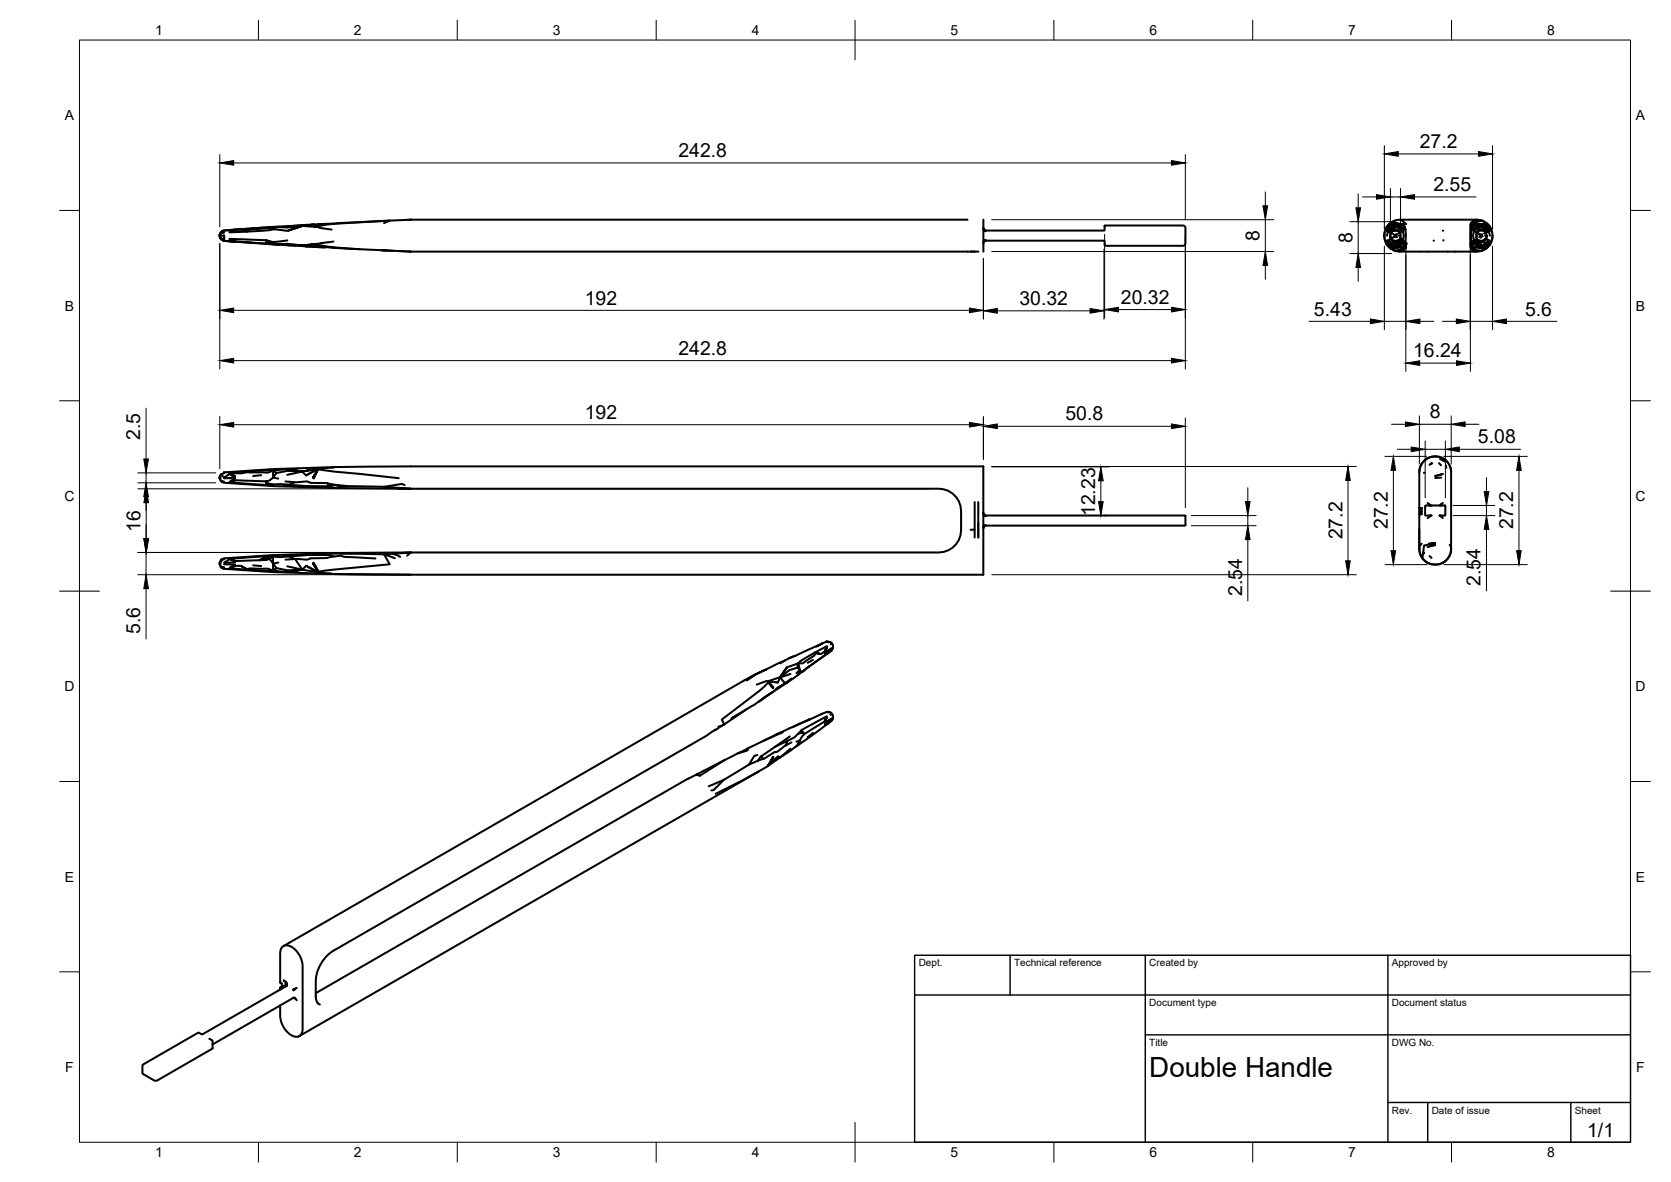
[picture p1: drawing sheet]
<svg xmlns="http://www.w3.org/2000/svg" width="420mm" height="297mm" viewBox="0 0 420 297" stroke-linecap="round" stroke-linejoin="round" font-family="sans-serif">
<!-- layer: Visible -->
<g fill="none" stroke="#000" stroke-width=".51">
<path d="M55.3 59.1v.2M55.3 59v.1M55.3 59.1v.3v-.2M55.3 59.3v.2M55.3 59.3v.1M55.3 58.9v.1M55.3 58.9l.1 .9M55.3 59.5l.1 .4M55.3 58.8v.1M55.3 58.8v.3M55.3 58.8h.1M55.4 59.7l-.1-.1 .3 .5 .5 .4 3 .2-2.8-.2"/>
<path d="M55.4 59.8l.2 .3M55.4 59.8v.1M55.6 58.3l-.2 .3M55.6 59.2h.7M56 58l-.4 .3M56 60h.2M56.1 58.5l-.4 .1M56.3 57.9l-.2 .1M56.3 59.2v.6zM56.3 59.8v.2h-.1h.1zM56.3 60v.2M56.3 58.4l-.8 .3"/>
<path d="M59.1 57.7l-1.4 .6 1.4-.6-2.7 .2M59.1 57.7l-1.4 .7 4.4-.2v-.2M60.6 57.6l1.5 .4 .8-.3 4.5-.4 1.3 .3-.9 .2-5.7 .4zM60.6 57.6l-1.5 .1M63.7 57.4l-4.6 .3M63.7 57.4l-7.3 .5-.7 .3-.4 .6M68.7 57.6l3.6 .4M68.7 57l.8 .1-.8 .5zM72.2 56.8h3.8l-12.3 .6M74 56.8h.1M74.3 56.8h-1.4M74.3 56.8h.1"/>
<path d="M76.1 56.8l3.8 .3M76.1 56.8l.9-.3 2.9 .6M76.1 56.8l-3.8 1.2 3.7-1.2-3.8 .4-2.7-.1M78.7 56.4l-.7 .1M78.8 56.4l1.3 .5-1.4-.5 1.2 .6a11.4 11.4 0 0 0-5.6-.2M80.3 57.3l3.1 .4M83.8 56.2l-3.9 .2M83.8 56.2l-9.5 .6M86 56l-.3 .1M96.6 56.1l1.4-.7-14.2 .8a8.2 8.2 0 0 0-3.8 .7l-.1 .2M102.8 55.2l-.3 .1M103.3 55.2h.1"/>
<path d="M103.3 55.2l-19.6 1.1M103.3 55.2h140M247.3 55.2v8M247.3 57.6v-.3l.1 .5M247.3 57.6l.2 .2M247.4 57.8l.4 .3M247.4 57.8l.4 .2M247.5 57.8l.3 .1M247.8 57.9h.1M277.7 56.8h.1M277.7 56.8l.2-.1h19.7l.3 .2 .2 .4-.1 4-.2 .3-.4 .2h-19.5l-.2-.2v-1l-.1-.1h-29.8M277.7 56.8v1.1h-29.9"/>
<path d="M348.1 59.3l.1 .8M348.1 59.3v.8l.6 1.3M348.1 59.2v.1M348.2 58.3l-.1 .9M348.5 57.3l-.2 .4M348.7 57.1l.6-.3-.7 .4M348.7 57.1l-.5 1.2-.1 .9M348.9 57h-.2h.2M349.1 57.8l-.4 1.4M349.1 57.6l-.4 .4M349.1 57.6l.2 .7h.4M349.1 57.6l.5-.3-.1 .6 .3-.1-.1 .5"/>
<path d="M349.1 56.9l-.4 .1M349.4 57.1l-.5 .7M349.4 56.2l2 .1M349.6 59.5l.1 .6 1 .4-.1 .2-.9-.6 .5 .6M349.6 59l.2-.8 1.1-.3 .1-.2v.2l1.1 .5v1.4M349.6 57.7l-.3 .6M349.6 57.3l1.3-.3a1.5 1.5 0 0 0-1.8 .6M349.7 58.8l-.1 .7M349.8 58.4l1 .7v.2l-1 .7-.2-.8zM349.9 60h.1M350 59.9h.1M350.2 56.8h-.8h2.6l.7 .4 .3 .1"/>
<path d="M350.3 57.3l.2 .1-1 .2M350.5 56.3h1.8M350.5 57.6l1 .2M350.6 58l-.1 .1M350.6 59.5h-.1M350.7 59.5l.1 .1M350.9 56.4l-1.7 .5M351 58.9h.1M351 56.4l1.2 .1M351 55.4a4 4 0 0 0-2.3 1.6v.1M351 59.1l.2-.1-.2 .2zM351.1 56.4l-1.8 .4-.6 1.2 .7-1.2-.2 .4 .5-.1"/>
<path d="M351.1 56.9l-.2 .1 1.4 .4-.7-.3M351.3 59.6l-.4-.3 .1 .3M351.5 57.8l.5 .5-1-.6-1.1 .4 .6-.4-.8 .6M351.5 57.8l.3-.6 .9 .9M351.7 59.2h.3M351.8 58.5v.1M351.9 58.4l-.3 .3M352.1 59.5l-.1 .7-1 .3v.2l1-.5-.5 .6 .9-.7-.1 .3M352.3 56.3l.4 .1M352.3 56.3l-.1 .2h-.4l.3 .3-.2 .1M352.3 56.3l.7 .5v.5M352.6 57.3l.3 .6 .1-.6"/>
<path d="M352.6 57.6l.1 .5M352.6 57.6l-.3-.2 .4 .7M352.6 57.6l.4 1.6-.3 1.4M352.7 57.2l-.2 .1 .1 .3M352.7 56.4h.3l.4 1.3-.3-.9M352.7 56.4l.3 .4M352.7 55.4h-.2l.7 .6M352.7 58.1l-.6 .3M353.4 57.7v3.1l-.4 .8v-.4M353.6 56.3l-.4-.3-.2 .4-3.1-.6-1 1M362.8 57.9l.1 .1M370 57.7a5.7 5.7 0 0 0 0 3.2"/>
<path d="M370 56.1a16.3 16.3 0 0 0 0 6.2M370 55.8l-.3 .7 .4-.5M370.1 56l-.1 .1h.1M370.1 56.1l2.6-.7 1.3 .9 .7 .8M370.1 56.1l-.1 1.6 .3-.9M370.1 56.1l1.1-.5 1.5-.2 1.3 .9h-2.9M370.3 56.8l.5-.4zM370.3 57.3l.1 .6 .4-.6M370.5 56.4l-.5 .7M370.5 55.5l-.6 .7-.2 .8M370.7 56.4l.4-.1v.2h.4l-.2 .3 .2 .1M370.7 57.2l.2 .1-.2 .3"/>
<path d="M370.7 57.6l-.3 1.6 .3 1.4M370.8 55.5l-.7 .5M370.8 55.4l-.7 .6M371 57.5l-.4 .5 .7 .4M371 57.5l.3-.3 .3 .1zM371.1 55.4l-1 .7M371.2 55.6l-.7 .8h.2l-.4 .4v.5M371.4 59.2h.1M371.4 58.4l.3 .3M371.6 58.6l.1 .1M371.6 57.3l-1 .7 .1-.4M371.6 57.3l.3 .5"/>
<path d="M371.7 58.7l.2 .1M371.7 58.7h.1M371.9 57.8l-.6 .5M371.9 58.8l.5 .4-.5 .4 .5-.4zM372.2 59l.2 .1M372.2 57.7l.1 .2-1 .5v1.4M372.2 56.9l.3 .1M372.3 56.4l1.7 .4h-.8M372.3 56.4l-1.2 .1M372.4 59.5l-.1 .2M372.4 59v.1M372.4 59.3l-.3 .3"/>
<path d="M372.5 57a1.5 1.5 0 0 1 1.7 .6M372.5 57a2.32 2.32 0 0 0-1.8 .6M372.5 57l1.2 .3M372.6 59.1l.2 .3-.2-.2M372.6 58.9h.1M372.7 55.4l-1.3-.2h-19.4l-1 .2-1.1 .4M372.9 57.6l-1 .2M373 57.2h-1.4M373.1 57.6l.5 .7-.9-.6v.2l.9 .4 .2 .9M373.1 57.3l-.2 .1 .9 .2M373.4 59.2h.4M373.5 60h.1"/>
<path d="M373.5 58.4l-.3 .3M373.7 59.8l-.3 .4M373.8 59.2l-.1 .6zM373.8 59.2l-.2 .9-.9 .4-.1 .2-.1-.2-1-.2-.3-.8M374 57.1l.5 .7M374 56.8h.1M374 56.8h-2.7l-.6 .4-.4 .1M374 56.8l.5 .1M374 56.8l.7 .3M374 56.8l.6 1.2-.6-1.2 .2 .4-.6-.1M374.2 57.6l.4 .4M374.2 57.6l-.5-.3 .2 .7-.8-.4 .9 .6-.3-.5"/>
<path d="M374.2 57.6v.4l-.5 .4M374.2 56.5l.3 .3M374.3 57.8l.3 1.4M374.4 56.9l.2 .1M374.7 57.1l.5 1.2 .1 1M374.8 57.3l.2 .4M375.3 59.3l-.1 .8M375.3 59.3l-.3 1.4-.3 .7M56 60.1v.1M56.1 60.4l3 .3M59.1 60.7l10.9 .8M59.1 60.6l-1.4-.5 1.4 .6"/>
<path d="M59.1 60.6l-1.4-.6 9.3 .4 1.7 .4M59.1 60.6l7.9 .6v-.8l.4 .6M60.7 60.8l2.8 .3M68.7 60.8l-1.7 .4 5.2 .1 3.8 .4M70 61.5l6 .2M70 61.5h.2M72.2 61.6l3.8 .1M72.2 60.4l-3.5 .4M72.5 61.6l18 1M74 61.7h.1M76 61.7l2.5 .3M78.7 62h.1"/>
<path d="M79.5 62.1h2.3M79.9 61.4l.3 .2 3 .5 20.1 1.1h142.7M79.9 61.4l-2.9 .5 2.9-.5-1.2 .6 1.3-.5-1.2 .5M80.1 61.2l-4.1 .5 3.9-.3M82.6 62.1l2.2 .2M83.8 60.7l-3.4 .4M88.8 62.5l.8 .1M97.5 63l-1.6-.1 2.8 .1M100 63.1l3.2 .1M247.4 60.7l-.1 .2M247.4 60.7l-.1 .4M247.4 60.7h.1"/>
<path d="M247.5 60.5h.1l-.2 .2M247.5 60.6h.1M247.5 60.6l-.1 .1M247.7 60.5h.1M247.8 60.5l-.3 .1M247.8 60.3l-.1 .2 .1-.1M348.4 60.8l.2 .4M348.6 61.2l.7 .5-.6-.3M348.7 61.4l.2 .3a3.8 3.8 0 0 0 2.8 1.5h19.8l1.1-.2 .9-.4M348.7 61.4l.2 .1M348.8 61.5l.4 .1M348.9 61.7l.8 .7 .9 .6 1.5-.2"/>
<path d="M349 60.4l.1 .4-.4-.4-.1 .8M349 60.4l1 .7M349 60.4a.94 .94 0 0 0 1 .7M349.2 62.1h3.1M349.3 61.7l1.8 .3M349.4 60.9l.3 .3M349.7 60l-.7 .4M349.7 61.2v.2l-.5-.1 .1 .4M350 61.2l1.3 .1M350 61.1l-.3 .1M350.2 61.6l-.9 .1M350.2 60.7l-.2 .4"/>
<path d="M350.2 60.7l1.1 .1M351.5 60.8l.8-.3-.1 .4M351.9 61.6l.2 .1-.3 .2h.4l.1 .2h.3M352.1 60.1h.3l.2 .7M352.1 61.1l-1.2 .3 .2 .1M352.2 60.9l-.9 .2 .2 .1M352.2 61.9l-1.2 .1M352.4 60.3l-.3 .4M352.6 60.8l-.1 .4h.2M352.6 60.8l-.5 .3 .1-.2M352.9 62l-.3 .1M352.9 62l-3.2 .4"/>
<path d="M352.9 62l.1-.4-.4 .5M353 61.2l-.1-.7-.3 .7M353 61.2h-.3l-.7 .5h-2.7M353.3 61.9l-.4 .1M353.3 61.9l-.4 .8-.8 .1 .8-.8M353.3 61.9l.4-.8-.2 1.2M353.3 61.9l-.8 .6M353.5 62.3l-.1 .1M353.5 62.3l-1 .7M353.7 61.1l-.8 1.6M360.4 60.5h.2M362.9 60.4v.1"/>
<path d="M369.7 62l.3 .6 .6 .4-.8-.8 .3 .3-.1-.2 1.1 .5M370 61.8l.4 .2M370 60.9l.3 .3M370 60.9l.3 .8v-.5M370 61.8l-.3-.4 .1 .8M370 61.8l.1 .6 1 .7M370 61.8l.7 .7M370 62.6l.9 .6-.6-.3M370.1 61l.3 1M370.3 61.2l.1-.7 .4 .7M370.3 61.7l.4 .4M370.3 61.2h.4"/>
<path d="M370.7 61.2l.6 .5h2.7M370.7 62.9l-.6-.4 .6 .5h-.1M370.7 60.8l.2 .4h-.2M370.9 60.2l.4 .6M371.1 62.1h3M371.2 61.9l1.2 .1M371.2 60.9l.9 .2-.2 .1M371.2 61.2l1.3 .2-.3 .1M371.3 61.7l.3 .2h-.4l-.1 .2h-.4M371.3 61.7h.1M371.3 60.1l-.6 .4v.3M371.3 60.1l.8 .6-.6-.4 1.1 .4 1-.6-.5 .5"/>
<path d="M371.3 60.1l-.1 1.1-.5-.4M371.4 60.7l1.9 .2M371.5 61.6l-.2 .1M373.1 60.6l.3 .6 .9-.8a1.33 1.33 0 0 1-1.1 .9M373.1 60.6l-.9 .2M373.2 61.6l.8 .1M373.4 60.1l-.2 .1M373.7 60l.6 .4-.1 .4M374 61.7l-1.7 .3M374.2 60.8l-1 .5h1l-.2 .4M374.3 61.5l-1.9 .5M374.5 60.7l-.5 .6"/>
<path d="M374.5 61.6l-1 1-3.1-.6M374.6 61.5l-.4 .1M374.6 60.4l-.4 .4M374.6 61.4h-.1M374.6 61.4h.1M374.7 61.4l-.1 .1a4.1 4.1 0 0 1-2 1.5l-1.5-.2-.7-.8 .3 .1M374.8 61.3l-.8 .4 .7-.3M375 60.7l-.2 .5M55.3 119.8l-.1 .3M55.3 119.6v.1M55.4 119.4v.1M55.6 119.2l-.1 .1"/>
<path d="M55.8 119.1h.1M56 119.6v.1M56.3 118.7v.3a1.08 1.08 0 0 0-1.1 .9M56.3 118.7a605.5 605.5 0 0 1 47-1.5h143.9v27.2h-143.9l-19-.1M57.7 119.1l1.4 1.1-1.4 .9 1.4-.4-1.4 .5 9.2 .7M65.7 119.4l-2.1 .2M68.7 118.3a65.7 65.7 0 0 0-11 .6l1.4 .8-1.4-.6-1.4 1v-.1M68.7 118.3l-1.3 .5-5.3-.1-1.5 .3-2.9-.1M68.7 118.3l.8 .6-.8 1.1zM72.2 117.9l-3.5 .4M76 118.5l-3.8 .8M76 118.5l-3.8-.6 3.8 .6-3.8-.2-2.7 .6"/>
<path d="M76.9 119.5l3-1.6-1.2 2.2 1.3-2.2-1.1 2.4M79.9 117.8l4.2 .7 16.2 1.7M79.9 117.8l-3 1.7-.9-1M80.1 117.8l-4.1 .7 3.9-.7M84 117.5l-3.5 .2M357.7 116.2a4 4 0 0 1 4.5-1.3 4 4 0 0 1 2.7 3.7v19.3a4 4 0 0 1-4 4 4 4 0 0 1-4-4v-8.6h.6v-1.6h-.6v-9.1l.4-1.7zM358.2 118.8h-.2M360 116.4l-.5 .4M360.1 116.4l-.2 .2M361.8 116.4l.5 .5M362.1 115.3l1.1 .6M362.8 119.1l-1.9 .5 1.6-.4"/>
<path d="M363.6 117l.1 .6M364 116.2l-.6-.6-1-.6a4.1 4.1 0 0 0-3.5 .2l-.2 .1a4 4 0 0 0-1.8 3.1v.3M364.5 116.9l.4 1.8M55.2 120.1l.1 .2zM55.2 120.1h.1M55.3 120.3h.1M55.3 120.3l.3 .7 .7 .3 12.4 .9 15.6 .4 19 .2-1.6-.1a126.4 126.4 0 0 0-14.4-.5M55.3 120.1h.1M55.5 120.7h.1M55.5 120.7l.8 .4M55.6 120.8l.2 .1M55.9 121h.1"/>
<path d="M56 121l.2 .1M56.3 120.1l2.8 .1h-2.8M59.1 120.7l7.8 .3v.9M66.9 139.8l-9.2 .6 1.4 .6-1.4-.5-1.4 .9 2.8-.1M66.9 139.8l.9 .7 .9-.6M66.9 139.8v.3M68.7 121.8h4M68.7 121.8l-1.8 .1M68.7 121.8l-1.3-.3-.5 .4M68.7 139.9l-1.8-.1-1.6 1M68.7 139.9v1.7l-.9-1.1-.9 .2-1.6 .1M70 120.3l-1.3-.3-.9 .7-.9 .3 .5 .5"/>
<path d="M71.3 122.1l6.1 .1M71.8 121l2.3 .2-1.4 .6 4.7 .4M72.7 139.8l-2.3 .2-1.7-.1M74.1 121.2l3.1-.2 .9 .4 4.3 .1M77.4 139.5l-6.1 .1M82.4 121.5l1.8 .3M82.4 121.5l.3 .7h-5.3M83.2 139.2l13.4 .1M84.1 139.8l-1.9 .4-4.2 .1M84.2 121.8l3.1 .4-3.1 .4-1-.1M84.2 121.8l-1.5 .4M96.6 139.3l1.4 2.5-16.3 1.6-1.8 .4"/>
<path d="M96.6 139.3l2.7 1M99 139.3l4.3-.4-.9 .7M99 139.3l1.6 .6M99 139.3h-2.4M100 122.8h136.1a5.6 5.6 0 0 1 5.6 5.6v4.8a5.6 5.6 0 0 1-5.6 5.6h-132.8M101.7 121.9l-.7-.3-4.3 .7M103.3 138.9v.1M103.3 138.8l-19 .2-15.6 .5-12.4 .8-.6 .3-.3 .5M103.3 138.8l-2.3 .2M244.1 133.1h1M245.1 126.2v8.9M246 126.2v8.9v-3.7"/>
<path d="M247.2 128.9l.2 .5M247.2 128.9l.1 .3M247.3 132.4l-.1 .3zM247.3 129.2l.1 .1M247.4 132.3v-.1v.1M247.4 129.4l.4 .3M247.4 129.4l.4 .2M247.4 132.3l-.1 .2M247.4 129.3l.2 .2M247.4 132.3h.1M247.5 129.4l.3 .1M247.5 132.2h.1"/>
<path d="M247.6 132.2h.1M247.6 129.5h.1M247.7 132.1h.1M247.8 129.5h.1M247.8 132.1l-.4 .2M247.8 131.9l-.3 .2M247.8 132l-.4 .3M247.8 129.5h50.1l.1 .2M298 129.7h.1M298.1 129.7l-.1 2.4h-50.2M356.9 132.9v5.3a4.1 4.1 0 0 0 1.6 3l.4 .2a4.3 4.3 0 0 0 3.9 0l.3-.2a3.9 3.9 0 0 0 1.8-3.1l-.4-1.2M356.9 127.7h.1"/>
<path d="M357.5 127.7h-.6v1.6M357.5 136.6l-.5 .6-.1 .7M357.5 128.9l-.1 .4M357.5 128.5h-.4l-.2 .6M357.5 127.7l-.4 .8h-.2M358.1 138.9v.1M359 126.4l.4 .5M359.2 126.6l.2 .1M359.3 130l-.3 .2M359.3 129.8l.1-.1 .1 .1M359.3 136.6l1.6-.1-2.8 .6-.4 3.2M359.4 126.9l.1 .1"/>
<path d="M359.4 126.8l.2 .1M359.4 139.7l.6 .5M359.5 137.3l1.4-.3-2 .5M359.6 127h.1M359.6 129.6l-.1 .2 .2-.2-1.4-.2 .1-2.4h4.9l.1 2.5-1.4 .1 .1 .1M362 127h.1M362.1 129.6l.3 .1M362.3 126.8l.1 .1 .1-.1M362.3 126.8l-.3 .2M362.3 126.8l-.2 .2M362.3 129.6l.1 .1M362.4 129.7l-.2 .1 .2 .1"/>
<path d="M362.4 120l-1.5 .1M362.5 129.9l.3 .3M362.8 126.4l-.3 .2M363.3 127h.1M55.2 141.7l.4 .9 .6 .3a402.6 402.6 0 0 0 33.5 1.4l13.6 .1M55.2 141.5l.1 .2M55.2 141.5h.1M55.3 141.4l-.1 .1M55.3 141.8v.1M55.3 141.3v.1M55.6 140.9l-.3 .4M55.6 142.4l.7 .3v-.2"/>
<path d="M55.6 140.8v.1M55.7 142.5l.1 .1M55.9 140.7h-.1M56 142.6h.1M56.3 140.6l-.7 .3M56.3 141.8l2.8 .1-1.4 .8 1.4-.5M56.3 140.3v.1M59.1 142.2l-1.4 .6 8.4 .6h2.6M59.1 142.2h1.5M62.1 143.1l-1.5-.9 1.5 .8 .8-.2 2 .1a8.3 8.3 0 0 1 3.8 .5M63.6 142.1l2.1 .1M65.3 140.8l-6.2 .2"/>
<path d="M67.8 140.5l-.9-.4-1.6 .7M68.7 143.4l3.5 .4M68.7 141.6l.8 1.2-.8 .6zM69.5 142.8l2.7 .5 3.8-.1-3.8 .6 3.8-.6M70 141.4l-1.3 .2M76 143.2l3.9 .6M76 143.2l1-1 2.9 1.6M78 140.3l-.8 .4-3.1-.3 1.9 2.8-3.8-.9M78.9 141.4l1.2 2.3-1.4-2.2 1.2 2.3-2.9-1.6M80.3 143.9l3.1 .2M94.4 140.3l-7.9-.4-.8-.3-1.6 .2-1.3-.3h-5.4l-4.7 .3 1.4 .7-2.3 .1M187.6 178.3l-5.5 3.7"/>
<path d="M189.9 169.6l-2.1 1.4M190.1 169.5l2.6-1.3-5.5 2.7-115.7 66.7M192 175.4l-.6 .6M192.7 171.1l-2.4 .9M193.1 171.2l-.1 .4-.7 .9-1.4 1.1-9.4 7.2 .6 1.2M195.6 171.5l-2.4-.3 1.3 1.6-1.4-1.4 1.2 1.6M196.1 170.2l-3 1M196.1 170.2l-.5 1.3-2.5-.3M197.3 166l-4.6 2.2M198.4 165.4l-2.2 1.3M198.8 169.4l-2.7 .8 1.3 1.5-2 1.2-.6 .6-4.1 2.9M199 170.5l-1.5 1.1 .6-.2a179 179 0 0 1-14.2 9.1"/>
<path d="M200 164.8l-1.6 .6M200.5 167.8l-2 .6-2.4 1.8 1.8-2.5-1.8 2.5M200.7 166.7l-2.8 1M200.7 169.6l-2.6 1.8M200.7 166.7l.4 1.7-.6-.6zM201.1 168.4l.5 .5-.9 .7zM201.1 168.4l-.8 .8M201.6 168.9l1.7-1.3zM204.4 165.8l-1.3 .8M205.1 164.1l-.2-.1 1.5 .4-1.3-.2-.4 .5-2.9 2h-1.1M205.3 162.5l1.5-.8-8.4 3.7M206.7 179.4l-3.3 1.4"/>
<path d="M207.3 163.7l.6-1.3-5.6 3.1-1.1 .7-.5 .5M207.3 163.7l-.9 .7M207.6 164.5l-4.5 3.2M207.8 161.3l1 .1 .4 .4M207.8 161.3l-1.3 .5M207.8 161.3h-.2M207.9 161.2l.8 .1M207.9 178.9l.4 .2M208 164.3l1.2-1.2-1.8 1.4M208 164.3l-4.7 3.3M208.7 179l.5 .4-.3 .2 .1-.1M208.7 179l-.8-.1-1.4 .6"/>
<path d="M209 161.8l-.1 .1M209 179.5h-.1M209 163.5l-.1 .1M209.1 179.4v.1M209.2 162.8l-1.8 1.2 .6-1.5-.7 1.2M209.2 161.8l-.3 .1 .1-.1M209.2 161.8h.1M209.2 161.8l.3 .5-.2 .8-1.3 1.2M209.2 179.4l.3 .6-.2 .9-1.3 1.1M175 194.7l-2.3 1.1-93.3 53.8M175.2 194.6l.8 .3M180 183.4l-2.5 1.6-93.7 53.9a9.7 9.7 0 0 0-4.4 7.6v4"/>
<path d="M182 196l-2.6 2.6h-.5M182.1 182l-2.4 1.4M182.1 182l-1.5 .6M182.1 191l-7.1 3.7M182.1 191l-6.1 3.9-1-.2M185.5 189.3l-3.4 1.7M188.3 192.1l-6.3 3.9-3.8 1.6M190.4 189.7l-.8 .3-1.3 2.1 2.3-1M190.8 193.9l-115.7 66.6M191.4 190.1l-.8 1M191.9 190.7l-1.3 .4M193.2 192.3l2.9-1.9-.5-.3-2.4 2.3"/>
<path d="M194.3 190.3l-1.1 2.1 1.3-2.1a5.7 5.7 0 0 1-3.7 3.6l-10.8 5.6M194.8 187.7l-3.4 2.4 .5 .6M195.3 184.5l1.5-.5-4.8 2.1M195.3 184.5l-9.8 4.8 2.2-.6 .4-.3-.2-.3M196.1 190.4h.1M197.4 187.4l-1.9 1.5-.7 .1-2.9 1.7M198.6 185.1l-3.8 2.6M198.8 188.1l-2.7 2.3M199 186.5l-1.5 .9 .6-1.3-3.3 1.6M200.5 187.3l-4.4 3.1M200.7 184.4l-1 .9-1.6 .8M201.1 186l-.4 1.2-.2 .1z"/>
<path d="M201.6 183.4l-.9 1M201.6 183.4l.2 .8-1.1 .2M201.8 184.2l.4 .3-1.1 1.5-.8 .4M203.6 180.8l-8.3 3.7M203.6 180.8l-4.4 1.9M204.4 184.2l-1.3 1M207.3 181.3l-5.1 3.2-.6-1.1M208 182l-8 5.6M208.1 181.9l-.7-.2 .6-1.6-.7 1.2 .6-1.3-6.3 3.4M209.2 180.5l-1.8 1.2 1.8-1.1M209.2 180.7l-1.1 1.2-.7 .2 .6-.1M209.4 180.7l-.1 .1"/>
<path d="M70.4 248.2l.5 .2v-1.2l-.5-.3v-7.3a1.73 1.73 0 0 1 .9-1.9 1.73 1.73 0 0 1 2 .2 6.1 6.1 0 0 1 2.8 4.9v15.8a1.72 1.72 0 0 1-.8 1.8 1.72 1.72 0 0 1-2-.2 6.2 6.2 0 0 1-2.9-4.9v-2.6M70.4 248.2v.5M70.9 248l-.5 .2M71.4 247.7l.4 .2M71.4 246.4l.4 .2v1.3M71.9 246.7l.2 1M72.1 247.7v.1M72.1 247l.1 .2M72.1 247.7l-21.2 12.2-1.1-.4-13.8 8-.2 .3v1.8l.2 .3 2.7 1.6 .8 .1 13.9-8.2M72.1 247.3v.3M72.2 247.5l-.1 .1M73.8 250.7l.4 .2"/>
<path d="M73.8 250.8l.3 .1M74.1 248.7l-.3 .2M74.2 248.5v.1l.1-.1M74.2 248.5l-.5 .2M74.2 248.5l-.5 .3M74.2 250.9l.1 .1M74.2 250.9l-.5-.1-20.3 11.7M74.4 251.1l.2 .3M74.6 248.3l-.2 .1M79.4 250.3l.3 1.6M79.7 251.8l.3 .5M80 252.2l.4 .2"/>
<path d="M52.7 261.1h.1M52.7 261.1l.7 .4v1.9"/>
</g>
<g fill="#000">
<circle cx="55.3" cy="59.1" r=".25"/>
<circle cx="55.3" cy="59.6" r=".25"/>
<circle cx="78.7" cy="62" r=".25"/>
<circle cx="247.6" cy="60.5" r=".25"/>
<circle cx="55.3" cy="119.8" r=".25"/>
<circle cx="55.2" cy="120.1" r=".25"/>
<circle cx="356.9" cy="127.7" r=".25"/>
<circle cx="359.5" cy="129.6" r=".25"/>
<circle cx="359.7" cy="127" r=".25"/>
<circle cx="359.7" cy="129.6" r=".25"/>
<circle cx="362.3" cy="127" r=".25"/>
<circle cx="55.2" cy="141.7" r=".25"/>
<circle cx="55.3" cy="141.3" r=".25"/>
<circle cx="55.6" cy="140.9" r=".25"/>
</g>
<!-- layer: BORDER -->
<g fill="none" stroke="#000" stroke-width=".25">
<path d="M20 10.1h390v276.9h-390zM65 5.1v5M115 5.1v5M165 5.1v5M215 5.1v10M265 5.1v5M315 5.1v5M365 5.1v5M15 52.9h5M410 52.9h5M15 100.7h5M410 100.7h5"/>
<path d="M15 148.6h10M405 148.6h10M15 196.4h5M410 196.4h5M15 244.2h5M410 244.2h5M65 287v5M115 287v5M165 287v5M215 282.1v9.9M265 287v5M315 287v5"/>
<path d="M365 287v5"/>
</g>
<!-- layer: TITLEBLOCK -->
<path d="M230 240.1h180v46.9h-180zM230 250h180M254 240.1v9.9M288 240.1v46.9M349 240.1v46.9M288 260.1h122M349 277.1h61M359 277.1v9.9M395 277.1v9.9" fill="none" stroke="#000" stroke-width=".36"/>
<!-- layer: FD_Dimensions -->
<g fill="none" stroke="#000" stroke-width=".25">
<path d="M55.3 38.8v18.2M298 38.8v16.4M348.1 36.6v21M351.6 38.7h20.2M375.3 36.6v21M58.8 40.9h235.8M249.4 55.2h70.9M277.7 58.9v21M298 59.4v33.3M318.2 48.2v3.5M318.2 55.2v8M339.4 55.7h10.5"/>
<path d="M341.5 48.7v3.5M341.5 55.7v8M342.6 49.5h3.5M349.6 47.4v10.5M349.6 49.5h2.5M352.1 47.4v10.5M355.7 49.5h15.4M55.3 61.2v31.5M58.8 78h185M247.3 64.9v15.3M249.4 63.2h70.9M250.8 78.1h23.3"/>
<path d="M277.6 62.6v17.6M281.2 77.8h13.4M318.2 66.7v3.5M339.4 63.7h10.5M341.5 67.2v3.5M348.1 61.9v21M353.5 64.1v29.3M353.5 61.8v21.1M369.7 61.8v21.1M369.7 64v29.4M375.3 61.9v21M58.8 90.6h235.8"/>
<path d="M329.2 80.8h15.4M348.1 80.8h5.4M357 91.3h9.2M357 80.8h3.5M362.7 80.8h3.5M369.7 80.8h5.6M378.8 80.8h12.7M34.6 118.8h19.7M36.7 102.6v12.7M36.7 118.8v2.5M55.3 104.6v13.2M58.8 106.7h185"/>
<path d="M247.3 104.6v10.9M249.4 117.2h91.6M249.4 117.3h29.5M250.8 107.1h43.8M298 105v22.6M348.3 114.7h10.5M349.9 106.6h3.5M350.4 118.2v20.2M351.3 112.9h3.5M356.9 104.5v12.1M356.9 106.6h8M358.4 110.8v14.3"/>
<path d="M358.4 112.9h5M363 114.7h21M363.4 110.8v14.3M364.9 104.5v12.1M366.9 112.9h15.4M368.4 106.6h3.5M381.9 118.2v20.2M34.6 138.8h199.4M34.6 121.3h19.7M34.7 122.8h199.3M36.7 124.8v3.5M36.7 131.8v3.5"/>
<path d="M36.7 138.8v5.6M36.8 126.3v9M250 129.6h28.9M276.8 120.8v5.3M299.5 129.6h16.3M299.5 132.1h16.3M313.8 122.6v3.5M313.8 129.6v2.5M313.8 135.6v15.4M338.9 120.7v20.2M365.4 129.6h10.5M365.4 127h10.5"/>
<path d="M373.8 120v3.5M373.8 127v2.6M373.8 133.1v15.4M34.6 144.4h66.6M36.7 147.9v12.7M249.4 144.4h91.6M348.3 141.9h10.5M363 141.9h21"/>
</g>
<g fill="#000" stroke="#000" stroke-width=".25">
<path d="M348.1 38.7l3.5-.6v1.2zM371.8 38.1l3.5 .6-3.5 .6zM55.3 40.9l3.5-.5v1.1zM294.6 40.4l3.4 .5-3.4 .6zM317.6 51.7h1.1l-.5 3.5zM340.9 52.2h1.2l-.6 3.5zM346.1 48.9l3.5 .6-3.5 .6zM352.1 49.5l3.6-.6v1.2zM55.3 78l3.5-.6v1.2zM243.8 77.4l3.5 .6-3.5 .6zM247.3 78.1l3.5-.6v1.2zM274.1 77.5l3.5 .6-3.5 .6z"/>
<path d="M277.7 77.8l3.5-.6v1.2zM294.6 77.2l3.4 .6-3.4 .6zM318.2 63.2l.5 3.5h-1.1zM341.5 63.7l.6 3.5h-1.2zM55.3 90.6l3.5-.5v1.1zM294.6 90.1l3.4 .5-3.4 .6zM344.6 80.2l3.5 .6-3.5 .5zM353.5 91.3l3.5-.6v1.1zM353.5 80.8l3.5-.6v1.1zM366.2 80.2l3.5 .6-3.5 .5zM366.2 90.7l3.5 .6-3.5 .5zM375.3 80.8l3.5-.6v1.1z"/>
<path d="M36.2 115.3h1.1l-.6 3.5zM55.3 106.7l3.5-.5v1.1zM243.8 106.2l3.5 .5-3.5 .6zM247.3 107.1l3.5-.6v1.2zM294.6 106.5l3.4 .6-3.4 .6zM350.4 114.7l.5 3.5h-1.1zM353.4 106l3.5 .6-3.5 .6zM354.8 112.3l3.6 .6-3.6 .6zM363.4 112.9l3.5-.6v1.2zM364.9 106.6l3.5-.6v1.2zM381.9 114.7l.6 3.5h-1.2zM36.2 135.3h1.1l-.6 3.5z"/>
<path d="M36.7 121.3l.6 3.5h-1.1zM36.8 122.8l.6 3.5h-1.2zM36.2 135.3h1.2l-.6 3.5zM276.8 117.3l.6 3.5h-1.2zM276.2 126.1h1.2l-.6 3.5zM313.2 126.1h1.1l-.5 3.5zM313.8 132.1l.5 3.5h-1.1zM338.9 117.2l.6 3.5h-1.2zM349.8 138.4h1.1l-.5 3.5zM373.2 123.5h1.2l-.6 3.5zM373.8 129.6l.6 3.5h-1.2zM381.3 138.4h1.2l-.6 3.5z"/>
<path d="M36.7 144.4l.6 3.5h-1.1zM338.3 140.9h1.2l-.6 3.5z"/>
</g>
<text font-size="7" x="289" y="270.6">Double Handle</text>
<g font-size="4.9">
<text x="170.6" y="39.5">242.8</text>
<text x="357" y="37.3">27.2</text>
<text x="360.4" y="48">2.55</text>
<text x="316.7" y="60.6" transform="rotate(-90 316.7 60.6)">8</text>
<text x="340" y="61.1" transform="rotate(-90 340 61.1)">8</text>
<text x="147" y="76.5">192</text>
<text x="256.3" y="76.7">30.32</text>
<text x="281.8" y="76.3">20.32</text>
<text x="330.4" y="79.3">5.43</text>
<text x="383.5" y="79.3">5.6</text>
<text x="170.6" y="89.2">242.8</text>
<text x="355.3" y="89.8">16.24</text>
<text x="147" y="105.3">192</text>
<text x="267.9" y="105.7">50.8</text>
<text x="359.5" y="105.2">8</text>
<text x="35.3" y="110.6" transform="rotate(-90 35.3 110.6)">2.5</text>
<text x="371.6" y="111.4">5.08</text>
<text x="275.3" y="129.7" transform="rotate(-90 275.3 129.7)">12.23</text>
<text x="35.3" y="133.7" transform="rotate(-90 35.3 133.7)">16</text>
<text x="337.5" y="135.5" transform="rotate(-90 337.5 135.5)">27.2</text>
<text x="349" y="133" transform="rotate(-90 349 133)">27.2</text>
<text x="380.5" y="133" transform="rotate(-90 380.5 133)">27.2</text>
<text x="312.3" y="149.8" transform="rotate(-90 312.3 149.8)">2.54</text>
<text x="372.3" y="147.2" transform="rotate(-90 372.3 147.2)">2.54</text>
<text x="35.3" y="159.4" transform="rotate(-90 35.3 159.4)">5.6</text>
<text x="399.1" y="285.7">1/1</text>
</g>
<g font-size="3.5">
<text x="39" y="8.8">1</text>
<text x="89" y="8.8">2</text>
<text x="139" y="8.8">3</text>
<text x="189" y="8.8">4</text>
<text x="239" y="8.8">5</text>
<text x="289" y="8.8">6</text>
<text x="339" y="8.8">7</text>
<text x="389" y="8.8">8</text>
<text x="16.3" y="30.2">A</text>
<text x="411.3" y="30.2">A</text>
<text x="16.3" y="78">B</text>
<text x="411.3" y="78">B</text>
<text x="16.2" y="125.9">C</text>
<text x="411.2" y="125.9">C</text>
<text x="16.2" y="173.7">D</text>
<text x="411.2" y="173.7">D</text>
<text x="16.3" y="221.6">E</text>
<text x="411.3" y="221.6">E</text>
<text x="16.4" y="269.4">F</text>
<text x="411.4" y="269.4">F</text>
<text x="39" y="290.8">1</text>
<text x="89" y="290.8">2</text>
<text x="139" y="290.8">3</text>
<text x="189" y="290.8">4</text>
<text x="239" y="290.8">5</text>
<text x="289" y="290.8">6</text>
<text x="339" y="290.8">7</text>
<text x="389" y="290.8">8</text>
</g>
<g font-size="2.5">
<text x="231" y="242.9">Dept.</text>
<text x="255" y="242.9">Technical reference</text>
<text x="289" y="242.9">Created by</text>
<text x="350" y="242.9">Approved by</text>
<text x="289" y="252.8">Document type</text>
<text x="350" y="252.8">Document status</text>
<text x="289" y="262.9">Title</text>
<text x="350" y="262.9">DWG No.</text>
<text x="350" y="279.9">Rev.</text>
<text x="360" y="279.9">Date of issue</text>
<text x="396" y="279.9">Sheet</text>
</g>
</svg>
